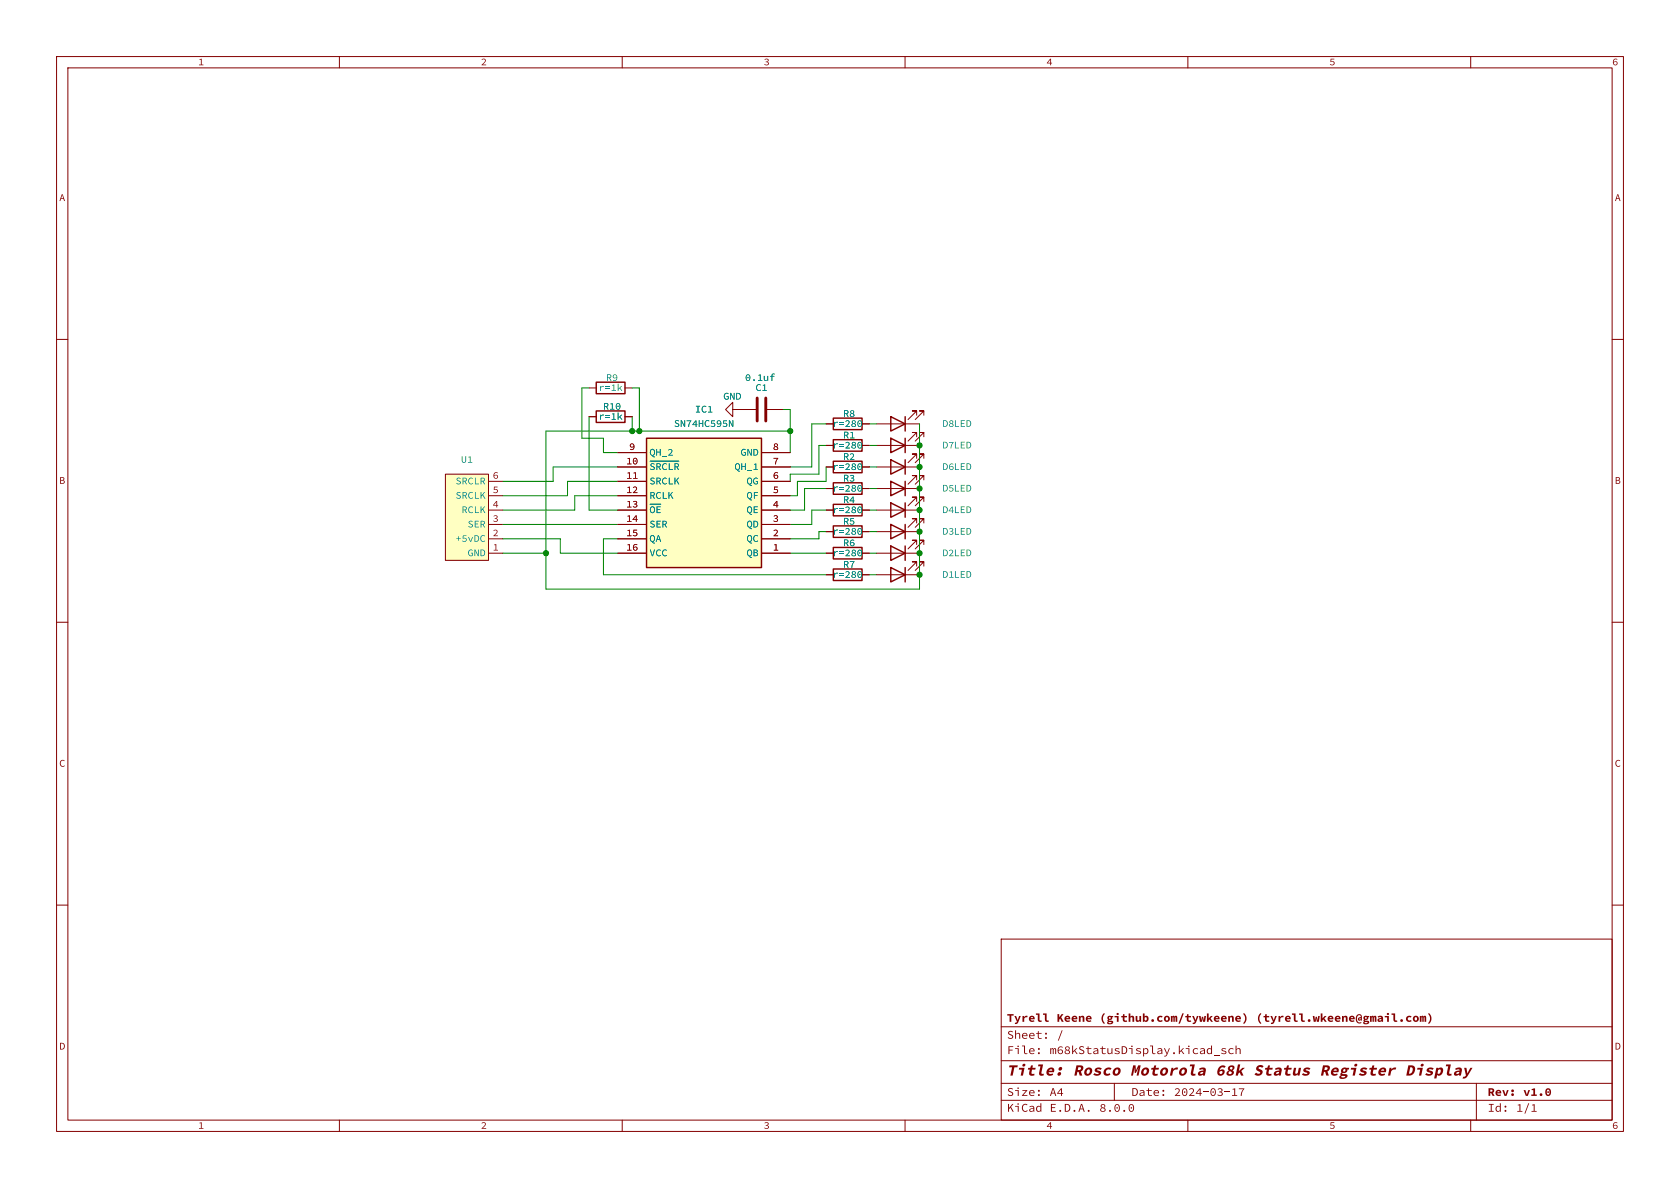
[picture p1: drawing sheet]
<svg xmlns="http://www.w3.org/2000/svg" width="297mm" height="210mm" viewBox="0 0 297 210" stroke-linecap="round" stroke-linejoin="round" font-family="sans-serif">
<path d="M0 0h297v210h-297z" fill="#fff" stroke="#fff" stroke-width=".18"/>
<g fill="none" stroke="#840000" stroke-width=".18">
<path d="M10 10h277v190h-277zM12 12h273v186h-273zM60 10v2M110 10v2M160 10v2M210 10v2M260 10v2M10 60h2M285 60h2M10 110h2M285 110h2M10 160h2"/>
<path d="M285 160h2M177 166h108v32h-108zM60 198v2M110 198v2M160 198v2M210 198v2M260 198v2"/>
</g>
<g fill="#840000">
<path d="M219 192.4h1v.1a1.68 1.68 0 0 0-.5 1.2h-.2l.1-.4 .4-.8h-.8z"/>
<circle cx="205.7" cy="192.8" r=".18"/>
<circle cx="205.7" cy="193.6" r=".18"/>
</g>
<path d="M177 194.5h108" fill="none" stroke="#840000" stroke-width=".18"/>
<g fill="#840000">
<path d="M199.7 195.3a.59 .59 0 0 1 .7 .1 .59 .59 0 0 1 .1 .8 .49 .49 0 0 1-.7 .3 .49 .49 0 0 1-.3-.6h.2a.37 .37 0 0 0 .3 .5 .37 .37 0 0 0 .3-.5 .37 .37 0 0 0-.3-.6 .37 .37 0 0 0-.3 .6h-.2v-.2z"/>
<circle cx="192.5" cy="196.4" r=".18"/>
<circle cx="200" cy="195.8" r=".14"/>
</g>
<path d="M177 191.5h108" fill="none" stroke="#840000" stroke-width=".18"/>
<g fill="#840000">
<path d="M273.3 192.5a.57 .57 0 0 1 .8 0 .57 .57 0 0 1 .1 .8 .52 .52 0 0 1-.6 .4 .52 .52 0 0 1-.4-.6h.3a.29 .29 0 0 0 .2 .4 .29 .29 0 0 0 .2-.4 .29 .29 0 0 0-.2-.5 .29 .29 0 0 0-.2 .5h-.3z"/>
<path d="M270.8 195.3l.5-.1v1.2h.4v.1h-1v-.1h.4v-1h-.3z"/>
<circle cx="183.7" cy="192.8" r=".18"/>
<circle cx="183.7" cy="193.6" r=".18"/>
<circle cx="266.1" cy="195.6" r=".18"/>
<circle cx="266.1" cy="196.4" r=".18"/>
</g>
<path d="M177 187.5h108" fill="none" stroke="#840000" stroke-width=".18"/>
<g fill="#840000">
<path d="M185.3 188.9a.6 .6 0 0 1 .8-.2 .6 .6 0 0 1 .2 .8h-.9a.41 .41 0 0 0 .3 .4 .41 .41 0 0 0 .4-.1l.1 .2a.68 .68 0 0 1-.9 .1 .68 .68 0 0 1-.2-.8h.9a.29 .29 0 0 0-.3-.3 .29 .29 0 0 0-.3 .3h-.3z"/>
<path d="M212 188.9l.5-.2a.5 .5 0 0 1 .5 .1 .5 .5 0 0 1 .2 .5l-.2 .8h-.3v-.1l-.3 .1a.4 .4 0 0 1-.4 0 .4 .4 0 0 1-.2-.3h.7l.2-.1v-.2l-.4 .1-.1 .2-.4-.1a.89 .89 0 0 1 1-.5 .41 .41 0 0 0-.7 0z"/>
<path d="M230.5 188.9l.3-.2h.5l.4 .2-.3 .2a.4 .4 0 0 0-.6 0l.2 .1a.48 .48 0 0 1 .5 .6 .48 .48 0 0 1-.6 .4l-.7-.2 .2-.3 .1 .1a.42 .42 0 0 0 .6-.1l-.2-.1a.42 .42 0 0 1-.4-.2 .42 .42 0 0 1 0-.5z"/>
<path d="M245.7 188.8h.3v.2l.4-.3 .4 .1-.1 .3h-.4l-.3 .2-.2 .8h-.4z"/>
<path d="M258.8 188.8h.4l.2 1 .5-1h.4l-1 1.6-.5 .3-.2-.1 .1-.3h.3l.2-.2z"/>
<path d="M182.1 185.4a.48 .48 0 0 1 .6-.1 .48 .48 0 0 1 .2 .6h-.8l.2 .3 .5-.1 .1 .1a.57 .57 0 0 1-.7 .1 .57 .57 0 0 1-.3-.6h.8a.33 .33 0 0 0-.3-.3 .33 .33 0 0 0-.3 .3h-.2z"/>
<path d="M213.5 185.4l.3-.1 .3 .1v-.6h.2v1.5h-.2v-.1a.45 .45 0 0 1-.5 .1 .45 .45 0 0 1-.3-.5l.2 .1a.31 .31 0 0 0 .2 .3 .31 .31 0 0 0 .4-.1v-.6a.34 .34 0 0 0-.4-.1 .34 .34 0 0 0-.2 .4h-.2z"/>
<path d="M214.6 186.5h1v.1h-1z"/>
<path d="M216 185.4l.4-.1 .4 .1-.2 .1a.23 .23 0 0 0-.3-.1 .23 .23 0 0 0-.1 .3h.1a.36 .36 0 0 1 .5 .4 .36 .36 0 0 1-.6 .2l-.3-.1 .1-.1 .3 .1a.19 .19 0 0 0 .3 0 .19 .19 0 0 0 0-.3l-.4-.1a.27 .27 0 0 1-.2-.4z"/>
<path d="M217.3 185.5l.5-.2 .3 .1-.1 .1a.4 .4 0 0 0-.6 .1 .4 .4 0 0 0 .1 .5 .4 .4 0 0 0 .5 0l.1 .1a.56 .56 0 0 1-.8 0 .56 .56 0 0 1 0-.7z"/>
<path d="M218.4 184.8h.2v.7l.3-.2a.35 .35 0 0 1 .4 .4v.6h-.1v-.6a.28 .28 0 0 0-.3-.3 .28 .28 0 0 0-.3 .2v.7h-.2z"/>
<circle cx="181" cy="188.3" r=".27"/>
<circle cx="187.5" cy="189" r=".32"/>
<circle cx="187.3" cy="189.9" r=".32"/>
<circle cx="239.7" cy="188.3" r=".27"/>
<circle cx="251.4" cy="188.3" r=".27"/>
<circle cx="183.7" cy="185.4" r=".18"/>
<circle cx="183.7" cy="186.2" r=".18"/>
</g>
<path d="M177 181.5h108" fill="none" stroke="#840000" stroke-width=".18"/>
<g fill="#840000">
<path d="M183.1 179.2h.7v1.1l.1 .1h.2l.1 .2-.3 .1a.39 .39 0 0 1-.4-.5v-.8h-.4z"/>
<path d="M184.4 179.2h.6v1.1l.1 .1h.3v.2l-.2 .1a.39 .39 0 0 1-.5-.5v-.8h-.3z"/>
<path d="M217.1 179.6h.3v.1l.3-.1a.35 .35 0 0 1 .4 .4v.6h-.3v-.6a.19 .19 0 0 0-.1-.2 .19 .19 0 0 0-.3 .1v.7h-.3z"/>
<path d="M218.5 179.7a.51 .51 0 0 1 .6-.1 .51 .51 0 0 1 .3 .6h-.7l.1 .2 .4-.1 .1 .2a.6 .6 0 0 1-.6 .1 .6 .6 0 0 1-.3-.6h.7a.23 .23 0 0 0-.2-.2 .23 .23 0 0 0-.2 .2h-.3z"/>
<path d="M219.8 179.2l.1-.1a1.26 1.26 0 0 1 0 1.9l-.1-.1a1.13 1.13 0 0 0 0-1.7z"/>
<path d="M250 179.7a.54 .54 0 0 1 .8 .1 .54 .54 0 0 1-.3 .8 .54 .54 0 0 1-.7-.5h.3a.25 .25 0 0 0 .4 .3 .25 .25 0 0 0 0-.5 .22 .22 0 0 0-.3-.1 .22 .22 0 0 0-.1 .3h-.3z"/>
<path d="M251 179.6l.3 .1a.21 .21 0 0 1 .2-.2 .21 .21 0 0 1 .2 .2 .25 .25 0 0 1 .3-.1 .25 .25 0 0 1 .1 .3v.7h-.3v-.8l-.1 .8h-.3v-.8l-.1 .8h-.3z"/>
<path d="M252.5 179.2l.1-.1a1.26 1.26 0 0 1 0 1.9l-.1-.1a1.13 1.13 0 0 0 0-1.7z"/>
<circle cx="184.9" cy="182.7" r=".18"/>
<circle cx="184.9" cy="183.5" r=".18"/>
<circle cx="197.6" cy="179.2" r=".2"/>
</g>
<path d="M129.5 72.4v-1.3l-1.2 1.3 1.2 1.3v-1.3h1.3M130.8 72.4h.1M130.8 72.4h2.8M135.6 72.4h2.8M197 191.5v3M261 191.5v6.5" fill="none" stroke="#840000" stroke-width=".18"/>
<path d="M133.9 70.4v4M135.4 70.4v4" fill="none" stroke="#840000" stroke-width=".51"/>
<path d="M136.1 66.5h.3l.1-.4h.5l-.5 .2v.2h.4v.1h-.4v.7h-.1v-.7h-.3z" fill="#008484"/>
<path d="M114.3 77.5h20.3v22.8h-20.3z" fill="#ffffc2"/>
<path d="M114.3 77.5h20.3v22.8h-20.3z" fill="none" stroke="#840000" stroke-width=".25"/>
<g fill="none" stroke="#840000" stroke-width=".18">
<path d="M109.2 97.8h5.1M109.2 82.6h5.1M109.2 85.1h5.1M109.2 87.6h5.1M109.2 90.2h5.1M109.2 92.7h5.1M109.2 95.3h5.1M109.2 80h5.1M134.6 97.8h5.1M134.6 82.6h5.1M134.6 85.1h5.1M134.6 87.6h5.1"/>
<path d="M134.6 90.2h5.1M134.6 92.7h5.1M134.6 95.3h5.1M134.6 80h5.1"/>
</g>
<path d="M114.9 81.5h5.1" fill="none" stroke="#008484" stroke-width=".18"/>
<path d="M125.2 71.9l.4-.1v1h.3v.1h-.7v-.1h.3v-.8z" fill="#008484"/>
<path d="M147.3 100.6h5.1v2h-5.1z" fill="none" stroke="#840000" stroke-width=".25"/>
<path d="M146 101.6h1.3M152.4 101.6h1.3" fill="none" stroke="#840000" stroke-width=".18"/>
<path d="M151.8 101.1a.56 .56 0 0 1 .6 .3 .56 .56 0 0 1-.2 .7l-.5-.1-.1-.4h.1a.31 .31 0 0 0 .3 .4 .31 .31 0 0 0 .3-.4 .31 .31 0 0 0-.3-.5 .31 .31 0 0 0-.3 .5l-.1-.1z" fill="#008484"/>
<path d="M147.3 96.8h5.1v2h-5.1z" fill="none" stroke="#840000" stroke-width=".25"/>
<path d="M146 97.8h1.3M152.4 97.8h1.3" fill="none" stroke="#840000" stroke-width=".18"/>
<path d="M151.8 97.3a.56 .56 0 0 1 .6 .3 .56 .56 0 0 1-.2 .7l-.5-.1-.1-.4h.1a.31 .31 0 0 0 .3 .4 .31 .31 0 0 0 .3-.4 .31 .31 0 0 0-.3-.5 .31 .31 0 0 0-.3 .5l-.1-.2z" fill="#008484"/>
<path d="M105.4 67.6h5.1v2h-5.1z" fill="none" stroke="#840000" stroke-width=".25"/>
<path d="M104.1 68.6h1.3M110.5 68.6h1.3" fill="none" stroke="#840000" stroke-width=".18"/>
<path d="M109.2 67.8h.1v.9l.5-.5h.2l-.4 .4 .4 .5h-.1l-.3-.4-.3 .2v.2h-.1z" fill="#008484"/>
<path d="M147.3 73.9h5.1v2h-5.1z" fill="none" stroke="#840000" stroke-width=".25"/>
<path d="M146 74.9h1.3M152.4 74.9h1.3" fill="none" stroke="#840000" stroke-width=".18"/>
<path d="M151.8 74.4a.56 .56 0 0 1 .6 .3 .56 .56 0 0 1-.2 .7h-.5l-.1-.4 .1-.1a.31 .31 0 0 0 .3 .5 .31 .31 0 0 0 .3-.5 .31 .31 0 0 0-.3-.5 .31 .31 0 0 0-.3 .5l-.1-.1z" fill="#008484"/>
<g fill="none" stroke="#840000" stroke-width=".25">
<path d="M157.5 73.7l2.5 1.2-2.5 1.3zM157.5 77.5l2.5 1.2-2.5 1.3zM160 73.7v2.5M160 77.5v2.5M147.3 93h5.1v2h-5.1zM157.5 81.3l2.5 1.3-2.5 1.2zM157.5 85.1l2.5 1.3-2.5 1.2zM157.5 88.9l2.5 1.3-2.5 1.2zM157.5 92.7l2.5 1.3-2.5 1.3zM157.5 96.5l2.5 1.3-2.5 1.3zM160 81.3v2.5M160 85.1v2.5"/>
<path d="M160 88.9v2.5M160 92.7v2.6M160 96.5v2.6M157.5 100.3l2.5 1.3-2.5 1.3zM160 100.3v2.6"/>
</g>
<g fill="none" stroke="#840000" stroke-width=".18">
<path d="M154.9 74.9h7.7M154.9 78.7h7.7M162.1 73.4v-.8h-.8h.8l-1.6 1.6M162.1 77.2v-.7h-.8h.8l-1.6 1.5M163.3 73.4v-.8h-.7h.7l-1.5 1.6M163.3 77.2v-.7h-.7h.7l-1.5 1.5M146 94h1.3M152.4 94h1.3M154.9 82.6h7.7M154.9 86.4h7.7M154.9 90.2h7.7M154.9 94h7.7"/>
<path d="M154.9 97.8h7.7M162.1 81v-.7h-.8h.8l-1.6 1.5M162.1 84.8v-.7h-.8h.8l-1.6 1.5M162.1 88.6v-.7h-.8h.8l-1.6 1.5M162.1 92.5v-.8h-.8h.8l-1.6 1.5M162.1 96.3v-.8h-.8h.8l-1.6 1.5M163.3 81v-.7h-.7h.7l-1.5 1.5M163.3 84.8v-.7h-.7h.7l-1.5 1.5M163.3 88.6v-.7h-.7h.7l-1.5 1.5M163.3 92.5v-.8h-.7h.7l-1.5 1.5M163.3 96.3v-.8h-.7h.7l-1.5 1.5M154.9 101.6h7.7"/>
<path d="M162.1 100.1v-.8h-.8h.8l-1.6 1.5M163.3 100.1v-.8h-.7h.7l-1.5 1.5"/>
</g>
<path d="M151.8 93.4a.56 .56 0 0 1 .6 .4 .56 .56 0 0 1-.2 .7l-.5-.1-.1-.4 .1-.1a.31 .31 0 0 0 .3 .5 .31 .31 0 0 0 .3-.5 .31 .31 0 0 0-.3-.4 .31 .31 0 0 0-.3 .4l-.1-.1z" fill="#008484"/>
<path d="M147.3 89.2h5.1v2h-5.1z" fill="none" stroke="#840000" stroke-width=".25"/>
<path d="M146 90.2h1.3M152.4 90.2h1.3" fill="none" stroke="#840000" stroke-width=".18"/>
<path d="M151.8 89.6a.56 .56 0 0 1 .6 .4 .56 .56 0 0 1-.2 .7l-.5-.1-.1-.4 .1-.1a.31 .31 0 0 0 .3 .5 .31 .31 0 0 0 .3-.5 .31 .31 0 0 0-.3-.4 .31 .31 0 0 0-.3 .4l-.1-.1z" fill="#008484"/>
<path d="M147.3 81.5h5.1v2.1h-5.1z" fill="none" stroke="#840000" stroke-width=".25"/>
<path d="M146 82.6h1.3M152.4 82.6h1.3" fill="none" stroke="#840000" stroke-width=".18"/>
<path d="M151.8 82a.56 .56 0 0 1 .6 .3 .56 .56 0 0 1-.2 .7h-.5l-.1-.4 .1-.1a.31 .31 0 0 0 .3 .5 .31 .31 0 0 0 .3-.5 .31 .31 0 0 0-.3-.5 .31 .31 0 0 0-.3 .5l-.1-.1z" fill="#008484"/>
<path d="M147.3 85.3h5.1v2.1h-5.1z" fill="none" stroke="#840000" stroke-width=".25"/>
<path d="M146 86.4h1.3M152.4 86.4h1.3" fill="none" stroke="#840000" stroke-width=".18"/>
<path d="M151.8 85.8a.56 .56 0 0 1 .6 .3 .56 .56 0 0 1-.2 .8l-.5-.1-.1-.4 .1-.1a.31 .31 0 0 0 .3 .5 .31 .31 0 0 0 .3-.5 .31 .31 0 0 0-.3-.4 .31 .31 0 0 0-.3 .4l-.1-.1z" fill="#008484"/>
<path d="M105.4 72.6h5.1v2.1h-5.1z" fill="none" stroke="#840000" stroke-width=".25"/>
<path d="M104.1 73.7h1.3M110.5 73.7h1.3" fill="none" stroke="#840000" stroke-width=".18"/>
<path d="M109.2 72.9h.1v.9l.5-.5h.2l-.4 .4 .4 .5h-.1l-.3-.5-.3 .3v.2h-.1z" fill="#008484"/>
<path d="M147.3 77.7h5.1v2.1h-5.1z" fill="none" stroke="#840000" stroke-width=".25"/>
<path d="M146 78.7h1.3M152.4 78.7h1.3" fill="none" stroke="#840000" stroke-width=".18"/>
<path d="M151.8 78.2a.56 .56 0 0 1 .6 .3 .56 .56 0 0 1-.2 .7h-.5l-.1-.4 .1-.1a.31 .31 0 0 0 .3 .5 .31 .31 0 0 0 .3-.5 .31 .31 0 0 0-.3-.5 .31 .31 0 0 0-.3 .5l-.1-.1z" fill="#008484"/>
<path d="M78.7 83.8h7.7v15.3h-7.7z" fill="#ffffc2"/>
<path d="M78.7 83.8h7.7v15.3h-7.7zM86.4 97.8h2.5M86.4 95.3h2.5M86.4 92.7h2.5M86.4 90.2h2.5M86.4 87.6h2.5M86.4 85.1h2.5" fill="none" stroke="#840000" stroke-width=".18"/>
<g fill="none" stroke="#008400" stroke-width=".18">
<path d="M104.1 73.7v16.5h5.1M104.1 68.6h-1.2v8.9h3.8v2.5h2.5M111.8 68.6h1.2v7.6M111.8 73.7v2.5M138.4 72.4h1.3v7.6M146 74.9h-2.5v7.7h-3.8M146 78.7h-1.2v5.1h-5.1v1.3M153.7 78.7h1.2M153.7 74.9h1.2M162.6 74.9v29.2h-66.1v-27.9h43.2M88.9 95.3h10.2v2.5h10.1M88.9 97.8h7.6"/>
<path d="M88.9 92.7h20.3M109.2 95.3h-2.5v6.3h39.3M109.2 82.6h-11.4v2.5h-8.9M109.2 85.1h-8.9v2.5h-11.4M109.2 87.6h-7.6v2.6h-12.7M139.7 97.8h6.3M146 94h-1.2v1.3h-5.1M146 82.6v2.5h-5v2.5h-1.3M146 90.2h-2.5v2.5h-3.8M146 86.4h-3.8v3.8h-2.5M153.7 97.8h1.2M153.7 90.2h1.2"/>
<path d="M153.7 82.6h1.2M153.7 86.4h1.2M153.7 94h1.2M153.7 101.6h1.2"/>
</g>
<path d="M109.2 72.9h.1v.9l.5-.5h.2l-.4 .4 .4 .5h-.1l-.3-.5-.3 .3v.2h-.1z" fill="#008484"/>
<path d="M104.1 73.7h1.3M110.5 73.7h1.3" fill="none" stroke="#840000" stroke-width=".18"/>
<path d="M151.8 78.2a.56 .56 0 0 1 .6 .3 .56 .56 0 0 1-.2 .7h-.5l-.1-.4 .1-.1a.31 .31 0 0 0 .3 .5 .31 .31 0 0 0 .3-.5 .31 .31 0 0 0-.3-.5 .31 .31 0 0 0-.3 .5l-.1-.1z" fill="#008484"/>
<path d="M146 78.7h1.3M152.4 78.7h1.3" fill="none" stroke="#840000" stroke-width=".18"/>
<path d="M151.8 85.8a.56 .56 0 0 1 .6 .3 .56 .56 0 0 1-.2 .8l-.5-.1-.1-.4 .1-.1a.31 .31 0 0 0 .3 .5 .31 .31 0 0 0 .3-.5 .31 .31 0 0 0-.3-.4 .31 .31 0 0 0-.3 .4l-.1-.1z" fill="#008484"/>
<path d="M146 86.4h1.3M152.4 86.4h1.3" fill="none" stroke="#840000" stroke-width=".18"/>
<path d="M151.8 82a.56 .56 0 0 1 .6 .3 .56 .56 0 0 1-.2 .7h-.5l-.1-.4 .1-.1a.31 .31 0 0 0 .3 .5 .31 .31 0 0 0 .3-.5 .31 .31 0 0 0-.3-.5 .31 .31 0 0 0-.3 .5l-.1-.1z" fill="#008484"/>
<path d="M146 82.6h1.3M152.4 82.6h1.3" fill="none" stroke="#840000" stroke-width=".18"/>
<path d="M151.8 89.6a.56 .56 0 0 1 .6 .4 .56 .56 0 0 1-.2 .7l-.5-.1-.1-.4 .1-.1a.31 .31 0 0 0 .3 .5 .31 .31 0 0 0 .3-.5 .31 .31 0 0 0-.3-.4 .31 .31 0 0 0-.3 .4l-.1-.1z" fill="#008484"/>
<path d="M146 90.2h1.3M152.4 90.2h1.3" fill="none" stroke="#840000" stroke-width=".18"/>
<path d="M151.8 93.4a.56 .56 0 0 1 .6 .4 .56 .56 0 0 1-.2 .7l-.5-.1-.1-.4 .1-.1a.31 .31 0 0 0 .3 .5 .31 .31 0 0 0 .3-.5 .31 .31 0 0 0-.3-.4 .31 .31 0 0 0-.3 .4l-.1-.1z" fill="#008484"/>
<path d="M146 94h1.3M152.4 94h1.3" fill="none" stroke="#840000" stroke-width=".18"/>
<path d="M151.8 74.4a.56 .56 0 0 1 .6 .3 .56 .56 0 0 1-.2 .7h-.5l-.1-.4 .1-.1a.31 .31 0 0 0 .3 .5 .31 .31 0 0 0 .3-.5 .31 .31 0 0 0-.3-.5 .31 .31 0 0 0-.3 .5l-.1-.1z" fill="#008484"/>
<path d="M146 74.9h1.3M152.4 74.9h1.3" fill="none" stroke="#840000" stroke-width=".18"/>
<path d="M151.8 97.3a.56 .56 0 0 1 .6 .3 .56 .56 0 0 1-.2 .7l-.5-.1-.1-.4h.1a.31 .31 0 0 0 .3 .4 .31 .31 0 0 0 .3-.4 .31 .31 0 0 0-.3-.5 .31 .31 0 0 0-.3 .5l-.1-.2z" fill="#008484"/>
<path d="M146 97.8h1.3M152.4 97.8h1.3" fill="none" stroke="#840000" stroke-width=".18"/>
<path d="M151.8 101.1a.56 .56 0 0 1 .6 .3 .56 .56 0 0 1-.2 .7l-.5-.1-.1-.4h.1a.31 .31 0 0 0 .3 .4 .31 .31 0 0 0 .3-.4 .31 .31 0 0 0-.3-.5 .31 .31 0 0 0-.3 .5l-.1-.1z" fill="#008484"/>
<path d="M146 101.6h1.3M152.4 101.6h1.3" fill="none" stroke="#840000" stroke-width=".18"/>
<path d="M125.2 71.9l.4-.1v1h.3v.1h-.7v-.1h.3v-.8z" fill="#008484"/>
<g fill="none" stroke="#840000" stroke-width=".18">
<path d="M109.2 97.8h5.1M109.2 82.6h5.1M109.2 85.1h5.1M109.2 87.6h5.1M109.2 90.2h5.1M109.2 92.7h5.1M109.2 95.3h5.1M109.2 80h5.1M134.6 97.8h5.1M134.6 82.6h5.1M134.6 85.1h5.1M134.6 87.6h5.1"/>
<path d="M134.6 90.2h5.1M134.6 92.7h5.1M134.6 95.3h5.1M134.6 80h5.1"/>
</g>
<path d="M114.9 81.5h5.1" fill="none" stroke="#008484" stroke-width=".18"/>
<path d="M136.1 66.5h.3l.1-.4h.5l-.5 .2v.2h.4v.1h-.4v.7h-.1v-.7h-.3z" fill="#008484"/>
<path d="M130.8 72.4h.1M130.8 72.4h2.8M135.6 72.4h2.8" fill="none" stroke="#840000" stroke-width=".18"/>
<g fill="#008400" stroke="#008400" stroke-width=".18">
<circle cx="96.5" cy="97.8" r=".46"/>
<circle cx="139.7" cy="76.2" r=".46"/>
<circle cx="162.6" cy="90.2" r=".46"/>
<circle cx="162.6" cy="94" r=".46"/>
<circle cx="162.6" cy="78.7" r=".46"/>
<circle cx="162.6" cy="82.6" r=".46"/>
<circle cx="162.6" cy="97.8" r=".46"/>
<circle cx="162.6" cy="101.6" r=".46"/>
<circle cx="162.6" cy="86.4" r=".46"/>
<circle cx="111.8" cy="76.2" r=".46"/>
<circle cx="113" cy="76.2" r=".46"/>
</g>
<g font-size="2.8" fill="#840000">
<text x="178" y="191.1">Title:</text>
<text x="189.7" y="191.1">Rosco Motorola</text>
<text x="214.9" y="191.1">68k Status</text>
<text x="233.3" y="191.1">Register</text>
<text x="248.4" y="191.1">Display</text>
</g>
<g font-size="2.1" fill="#840000">
<text x="178" y="184.3">Sheet:</text>
<text x="178" y="181.3">Tyrell</text>
<text x="186.8" y="184.3">/</text>
<text x="186.8" y="181.3">Keene (github.com/tywkeene)</text>
<text x="222" y="181.3">(tyrell.wkeene@gmail.com)</text>
<text x="178" y="187">File:</text>
<text x="185.5" y="187">m68kStatusDisplay.kicad_sch</text>
<text x="178" y="197.2">KiCad</text>
<text x="178" y="194.4">Size:</text>
<text x="185.5" y="197.2">E.D.A.</text>
<text x="185.5" y="194.4">A4</text>
<text x="194.3" y="197.2">8.0.0</text>
<text x="200" y="194.4">Date:</text>
<text x="207.5" y="194.4">2024-03-17</text>
<text x="263" y="194.4">Rev:</text>
<text x="263" y="197.2">Id:</text>
<text x="268" y="197.2">1/1</text>
<text x="269.3" y="194.4">v1.0</text>
</g>
<g font-size="1.8" fill="#840000">
<text x="35" y="12.2">1</text>
<text x="85" y="12.2">2</text>
<text x="135" y="12.2">3</text>
<text x="185" y="12.2">4</text>
<text x="235" y="12.2">5</text>
<text x="285" y="12.2">6</text>
<text x="10.5" y="36.2">A</text>
<text x="285.5" y="36.2">A</text>
<text x="110.7" y="82.3">10</text>
<text x="111.2" y="79.8">9</text>
<text x="136.6" y="82.3">7</text>
<text x="136.6" y="79.8">8</text>
<text x="10.5" y="86.2">B</text>
<text x="87.1" y="89.9">4</text>
<text x="87.1" y="87.4">5</text>
<text x="87.1" y="84.8">6</text>
<text x="110.7" y="84.8">11</text>
<text x="110.7" y="87.4">12</text>
<text x="110.7" y="89.9">13</text>
<text x="136.6" y="89.9">4</text>
<text x="136.6" y="87.4">5</text>
<text x="136.6" y="84.8">6</text>
<text x="285.5" y="86.2">B</text>
<text x="87.1" y="95">2</text>
<text x="87.1" y="92.5">3</text>
<text x="110.7" y="92.5">14</text>
<text x="110.7" y="95">15</text>
<text x="136.6" y="95">2</text>
<text x="136.6" y="92.5">3</text>
<text x="87.1" y="97.5">1</text>
<text x="110.7" y="97.5">16</text>
<text x="136.6" y="97.5">1</text>
<text x="10.5" y="136.2">C</text>
<text x="285.5" y="136.2">C</text>
<text x="10.5" y="186.2">D</text>
<text x="285.5" y="186.2">D</text>
<text x="35" y="200.2">1</text>
<text x="85" y="200.2">2</text>
<text x="135" y="200.2">3</text>
<text x="185" y="200.2">4</text>
<text x="235" y="200.2">5</text>
<text x="285" y="200.2">6</text>
</g>
<g font-size="1.8" fill="#008484">
<text x="105.8" y="69.7">r=1k</text>
<text x="107.1" y="67.9">R9</text>
<text x="127.9" y="71.2">GND</text>
<text x="131.7" y="67.9">0.1uf</text>
<text x="133.6" y="69.7">C1</text>
<text x="105.8" y="74.8">r=1k</text>
<text x="106.6" y="73">R10</text>
<text x="119.1" y="76.1">SN74HC595N</text>
<text x="122.9" y="73.5">IC1</text>
<text x="147.2" y="76.1">r=280</text>
<text x="149" y="74.3">R8</text>
<text x="166.6" y="76.1">D8LED</text>
<text x="81.5" y="82.4">U1</text>
<text x="114.8" y="83.7">~{SRCLR}</text>
<text x="114.8" y="81.1">QH_2</text>
<text x="129.9" y="83.7">QH_1</text>
<text x="130.9" y="81.1">GND</text>
<text x="147.2" y="83.7">r=280</text>
<text x="147.2" y="79.9">r=280</text>
<text x="149" y="81.9">R2</text>
<text x="149" y="78.1">R1</text>
<text x="166.6" y="79.9">D7LED</text>
<text x="166.6" y="83.7">D6LED</text>
<text x="80.5" y="88.8">SRCLK</text>
<text x="80.5" y="86.2">SRCLR</text>
<text x="114.8" y="86.2">SRCLK</text>
<text x="114.8" y="88.8">RCLK</text>
<text x="132" y="88.8">QF</text>
<text x="132" y="86.2">QG</text>
<text x="147.2" y="87.5">r=280</text>
<text x="149" y="89.5">R4</text>
<text x="149" y="85.7">R3</text>
<text x="166.6" y="87.5">D5LED</text>
<text x="81.6" y="91.3">RCLK</text>
<text x="82.7" y="93.8">SER</text>
<text x="114.8" y="91.3">~{OE}</text>
<text x="114.8" y="93.8">SER</text>
<text x="132" y="93.8">QD</text>
<text x="132" y="91.3">QE</text>
<text x="147.2" y="95.1">r=280</text>
<text x="147.2" y="91.3">r=280</text>
<text x="149" y="93.3">R5</text>
<text x="166.6" y="91.3">D4LED</text>
<text x="166.6" y="95.1">D3LED</text>
<text x="80.5" y="96.4">+5vDC</text>
<text x="82.7" y="98.9">GND</text>
<text x="114.8" y="96.4">QA</text>
<text x="114.8" y="98.9">VCC</text>
<text x="132" y="98.9">QB</text>
<text x="132" y="96.4">QC</text>
<text x="147.2" y="98.9">r=280</text>
<text x="149" y="101">R7</text>
<text x="149" y="97.1">R6</text>
<text x="166.6" y="98.9">D2LED</text>
<text x="147.2" y="102.7">r=280</text>
<text x="166.6" y="102.7">D1LED</text>
</g>
</svg>
